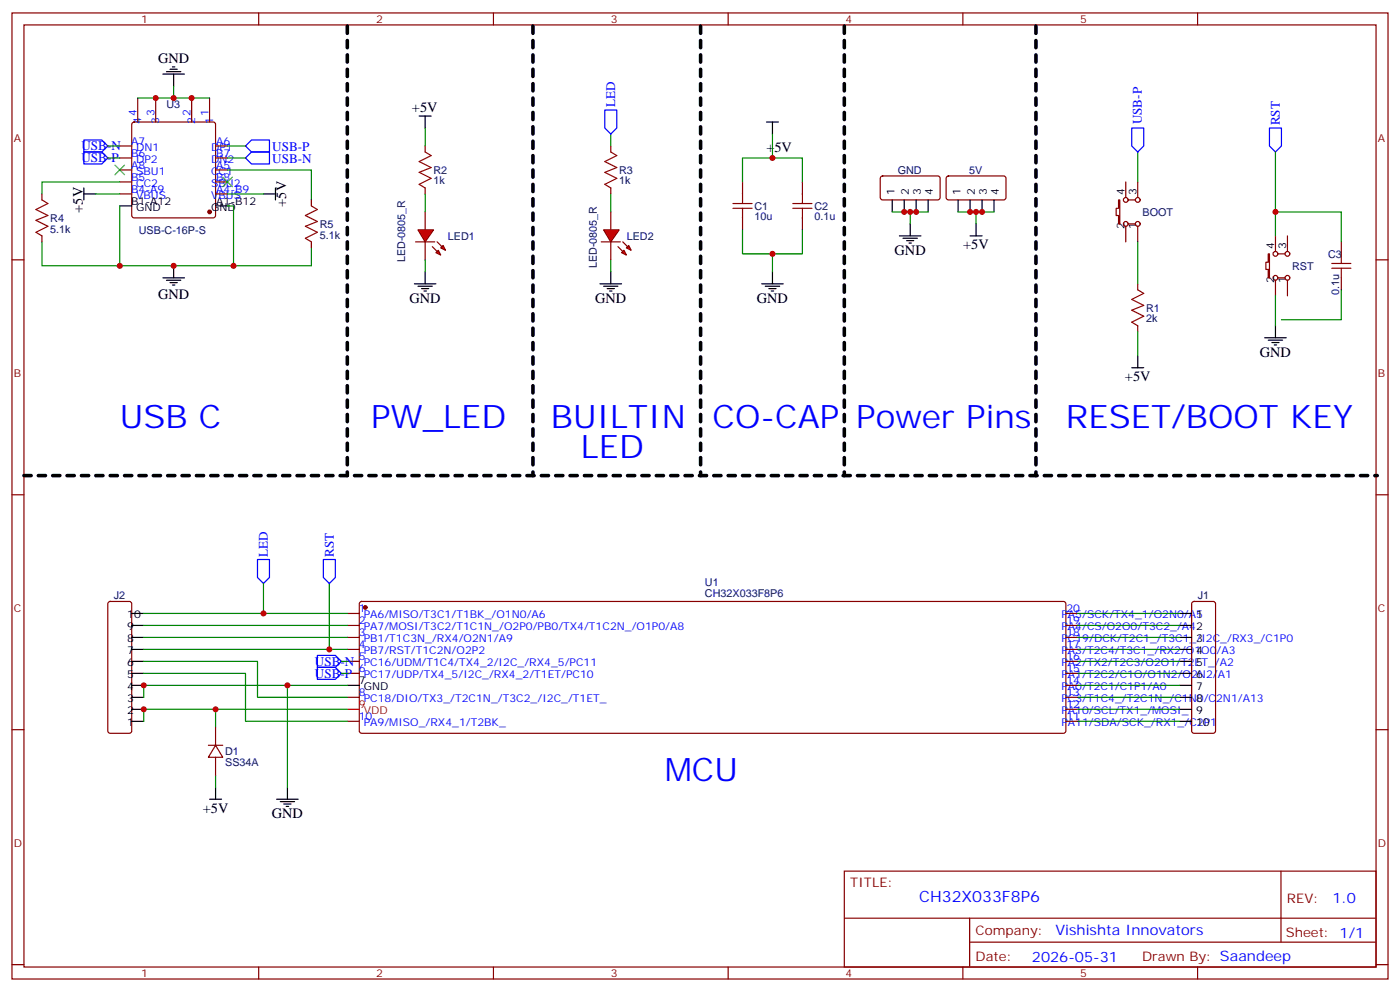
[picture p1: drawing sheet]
<svg xmlns="http://www.w3.org/2000/svg" width="412mm" height="292mm" viewBox="0 0 412 292" stroke-linecap="round" stroke-linejoin="round" font-family="sans-serif">
<g fill="none" stroke="#870000" stroke-width=".35">
<path d="M3.5 3.8h405.4v284.3h-405.4zM7.1 7.3h398.2v277.3h-398.2zM76.2 3.8v3.5M145.3 3.8v3.5M214.5 3.8v3.5M283.6 3.8v3.5M352.8 3.8v3.5M39 36.1l.5-.2h23.3l.5 .2 .2 .5v26.8l-.2 .5-.5 .2h-23.3l-.5-.2-.2-.5v-26.8zM40.6 28.9v7M45.9 28.9v7M56.4 28.9v7M61.7 28.9v7"/>
<path d="M35.3 57.1h3.5M35.3 53.6h3.5M35.3 50h3.5M35.3 46.5h3.5M35.3 43h3.5M63.5 57.1h3.5M63.5 53.6h3.5M63.5 50h3.5M63.5 46.5h3.5M63.5 43h3.5M125.2 43v1.7M125.2 55.3v1.8"/>
<path d="M218.7 53.6v3.5M236.4 53.6v3.5M259.5 52l.5-.2h16.5l.4 .7v5.9l-.7 .4h-16.5l-.4-.7v-5.6zM278.9 52l.5-.2h16.5l.4 .7v5.9l-.7 .4h-16.5l-.4-.7v-5.6zM329.5 58.8h.3v7.1h-.3v-2.5h-.7v-2.1h.7zM331.6 53.6v4.5M332.3 58.8h2.1M335.1 53.6v4.5M3.5 76.5h3.6M218.7 64.1v3.6M236.4 64.1v3.6M331.6 66.6v4.6"/>
<path d="M332.3 65.9h2.1M335.1 66.6v4.6M373.6 74.7h.3v7.1h-.3v-2.5h-.7v-2.1h.7zM375.7 69.4v4.6M376.4 74.7h2.1M379.2 69.4v4.6M395.1 71.2v3.5M405.3 76.5h3.6M375.7 82.5v4.6M376.4 81.8h2.1M379.2 82.5v4.6M395.1 81.8v3.5"/>
<path d="M3.5 145.6h3.6M405.3 145.6h3.6M32 177.2l.5-.2h5.6l.5 .2 .2 .5v37.4l-.2 .5-.5 .2h-5.6l-.5-.2-.3-.5v-37.4zM106.1 177.2l.4-.2h206.8l.5 .2 .2 .5v37.4l-.3 .5-.4 .2h-206.8l-.5-.2-.2-.5v-37.4zM351.2 177.2l.5-.2h5.7l.5 .2 .2 .5v37.4l-.3 .5-.4 .2h-5.7l-.5-.2-.2-.5v-37.4zM102.3 180.6h3.5M102.3 184.1h3.5M102.3 187.6h3.5M102.3 191.1h3.5M102.3 194.7h3.5M102.3 198.2h3.5M314 180.6h3.5"/>
<path d="M314 184.1h3.5M314 187.6h3.5M314 191.1h3.5M314 194.7h3.5M314 198.2h3.5M3.5 214.8h3.6M61.4 219.4h4.2M63.5 219.4l2.1 3.5h-4.2zM63.5 214.1v5.3M102.3 205.2h3.5M102.3 212.3h3.5M314 205.2h3.5"/>
<path d="M314 212.3h3.5M314 208.8h3.5M314 201.7h3.5M405.3 214.8h3.6M63.5 222.9v5.3M248.7 256.4h156.6v28.2h-156.6zM377.3 256.4v20.9M248.7 270.2h156.5M285.6 277.3h119.6M285.6 270.2v14.2M3.5 283.9h3.6M76.2 284.6v3.5"/>
<path d="M145.3 284.6v3.5M214.5 284.6v3.5M283.6 284.6v3.5M352.8 284.6v3.5M405.3 283.9h3.6"/>
<circle cx="331.6" cy="58.8" r=".71"/>
<circle cx="335.1" cy="58.8" r=".71"/>
<circle cx="331.6" cy="65.9" r=".71"/>
<circle cx="335.1" cy="65.9" r=".71"/>
<circle cx="375.7" cy="74.7" r=".71"/>
<circle cx="379.2" cy="74.7" r=".71"/>
<circle cx="375.7" cy="81.8" r=".71"/>
<circle cx="379.2" cy="81.8" r=".71"/>
</g>
<g fill="#870000" stroke="#870000" stroke-width=".35">
<circle cx="107.6" cy="178.8" r=".53"/>
<circle cx="61.7" cy="62.4" r=".53"/>
</g>
<g fill="none" stroke="#000" stroke-width=".35">
<path d="M50.8 19.7h.7M48 21.8h6.3M49 21.1h4.3M50.1 20.4h2.1M51.2 21.8v3.5M225.8 35.9h3.5M227.5 35.9v3.5M24.7 57.1h3.5M24.7 55.3v3.5M77.6 57.1h3.5M81.1 55.3v3.5M262.8 58.8v3.6"/>
<path d="M266.3 58.8v3.6M269.9 58.8v3.6M273.4 58.8v3.6M282.2 58.8v3.6M285.8 58.8v3.6M289.3 58.8v3.6M292.8 58.8v3.6M35.3 60.6h3.5M51.2 78.2v3.6M63.5 60.6h3.5M264.9 69.4h6.4M266 70.1h4.2"/>
<path d="M267.1 70.8h2.1M267.8 71.5h.7M268.1 65.9v3.5M285.8 69.4h3.5M287.5 65.9v3.5M48 81.8h6.3M49 82.5h4.3M50.1 83.2h2.1M50.8 83.9h.7M224.4 83.5h6.3M225.4 84.2h4.3M226.5 84.9h2.1"/>
<path d="M227.2 85.7h.7M227.5 80v3.5M372.5 99.4h6.4M375.7 95.9v3.5M333.4 108.2h3.5M335.1 104.7v3.5M373.6 100.1h4.2M374.6 100.8h2.2M375.4 101.5h.7M38.8 180.6h3.5M38.8 184.1h3.5M38.8 187.6h3.5"/>
<path d="M38.8 191.1h3.5M38.8 194.7h3.5M38.8 198.2h3.5M347.5 180.6h3.5M347.5 184.1h3.5M347.5 187.6h3.5M347.5 191.1h3.5M347.5 194.7h3.5M347.5 198.2h3.5M38.8 201.7h3.5M38.8 205.2h3.5M38.8 208.8h3.5"/>
<path d="M38.8 212.3h3.5M102.3 201.7h3.5M347.5 201.7h3.5M347.5 205.2h3.5M347.5 208.8h3.5M347.5 212.3h3.5M61.7 235.2h3.6M63.5 231.7v3.5M81.5 235.2h6.3M82.5 235.9h4.3M83.6 236.6h2.1M84.3 237.3h.7"/>
<path d="M84.7 231.7v3.5"/>
</g>
<path d="M102.3 208.8h3.5" fill="none" stroke="#f00" stroke-width=".35"/>
<g fill="none" stroke="#008700" stroke-width=".35">
<path d="M40.6 28.9h21.1M51.2 25.3v3.6M227.5 39.4v7.1M28.2 57.1h7.1M31.7 43h3.6M31.7 46.5h3.6M35.3 53.6h-23v3.5M67 50h24.7v8.8M67 57.1h10.6M67 43h5.3M67 46.5h5.3M218.7 53.6v-7.1h17.7v7.1"/>
<path d="M335.1 44.7v8.9M375.7 44.7v24.7M35.3 60.6v17.6M67 60.6h1.8v17.6h-56.5v-7M91.7 73v5.2h-22.9M218.7 67.7v7h17.7v-7M262.8 62.4h10.6M268.1 62.4v3.5M282.2 62.4h10.6M287.5 62.4v3.5M375.7 62.4h19.4v8.8M375.7 87.1v8.8"/>
<path d="M395.1 85.3v8.8h-17.6M97 171.7v19.4M42.3 194.7h33.5v10.5h26.5M42.3 198.2h30v14.1h30M42.3 180.6h60M42.3 184.1h60M42.3 187.6h60M42.3 191.1h60M100.5 194.7h1.8M100.5 198.2h1.8M317.5 194.7h30M317.5 198.2h30"/>
<path d="M317.5 180.6h30M317.5 184.1h30M317.5 187.6h30M317.5 191.1h30M63.5 208.8h-21.2v3.5M84.7 201.7h-42.4v3.5M102.3 201.7h-17.6v30M102.3 208.8h-38.8v5.3M317.5 201.7h30M317.5 205.2h30M317.5 208.8h30M317.5 212.3h30"/>
<path d="M63.5 228.2v3.5"/>
</g>
<path d="M33.9 48.6l2.8 2.8M36.7 48.6l-2.8 2.8M65.6 52.1l2.8 2.9M68.4 52.1l-2.8 2.9" fill="none" stroke="#3c3" stroke-width=".35"/>
<path d="M333.4 37.7h3.5v5.3l-1.8 1.7-1.7-1.7zM373.9 37.7h3.6v5.3l-1.8 1.7-1.8-1.7zM24.7 44.7h5.3l1.7 1.8-1.7 1.8h-5.3zM24.7 41.2h5.3l1.7 1.8-1.7 1.7h-5.3zM72.3 46.5l1.8-1.8h5.3v3.6h-5.3zM72.3 43l1.8-1.8h5.3v3.5h-5.3zM95.2 164.7h3.6v5.3l-1.8 1.7-1.8-1.7zM93.5 192.9h5.3l1.7 1.8-1.7 1.7h-5.3zM93.5 196.4h5.3l1.7 1.8-1.7 1.8h-5.3z" fill="none" stroke="#00f" stroke-width=".35"/>
<g fill="none" stroke="#a10000" stroke-width=".35">
<path d="M125.2 44.7l1.8 1.1-3.5 1.8 3.5 1.7-3.5 1.4 3.5 1.8-3.5 1.8 1.7 1M215.9 59.9h5.6M218.7 57.1v2.8M233.5 59.9h5.7M236.4 57.1v2.8M215.9 61.3h5.6M218.7 61.3v2.8M233.5 61.3h5.7M236.4 61.3v2.8M392.3 79h5.6M392.3 77.5h5.6M395.1 74.7v2.8"/>
<path d="M395.1 79v2.8"/>
</g>
<g fill="#f00" stroke="#870000" stroke-width=".35">
<path d="M123.1 67.7h4.6l-2.5 3.5z"/>
<path d="M122.4 71.2h5.7z"/>
</g>
<g fill="#870000" stroke="#870000" stroke-width=".35">
<path d="M128.8 71.2l1.4 1.4z"/>
<path d="M127.4 72.6l1.4 1.4z"/>
</g>
<g fill="#f00" stroke="#870000" stroke-width=".35">
<path d="M129.8 73l.7-.8 .7 1.5z"/>
<path d="M128.4 74.4l.7-.7 .7 1.4z"/>
</g>
<path d="M125.2 62.4v5.3M125.2 71.2v5.3" fill="none" stroke="#870000" stroke-width=".35"/>
<path d="M125.2 37.7v5.3M179.9 39.4v3.6M125.2 57.1v5.3M179.9 57.1v5.3M125.2 76.5v3.5M179.9 76.5v3.5" fill="none" stroke="#008700" stroke-width=".35"/>
<path d="M123.5 34.1h3.5M125.2 34.1v3.6M122.1 83.5h6.3M123.1 84.2h4.3M124.2 84.9h2.1M124.9 85.7h.7M125.2 80v3.5M176.7 83.5h6.4M177.8 84.2h4.2M178.9 84.9h2.1M179.6 85.7h.7M179.9 80v3.5" fill="none" stroke="#000" stroke-width=".35"/>
<g fill="#f00" stroke="#870000" stroke-width=".35">
<path d="M177.8 67.7h4.6l-2.5 3.5z"/>
<path d="M177.1 71.2h5.6z"/>
</g>
<g fill="#870000" stroke="#870000" stroke-width=".35">
<path d="M183.4 71.2l1.5 1.4z"/>
<path d="M182 72.6l1.4 1.4z"/>
</g>
<g fill="#f00" stroke="#870000" stroke-width=".35">
<path d="M184.5 73l.7-.8 .7 1.5z"/>
<path d="M183.1 74.4l.7-.7 .7 1.4z"/>
</g>
<path d="M12.3 57.1v1.7M91.7 58.8v1.8M179.9 43v1.7M179.9 55.3v1.8M12.3 69.4v1.8M91.7 71.2v1.8M179.9 62.4v5.3M179.9 71.2v5.3M335.1 83.5v1.8M335.1 95.9v1.7" fill="none" stroke="#870000" stroke-width=".35"/>
<path d="M12.3 58.8l1.8 1.1-3.5 1.8 3.5 1.7-3.5 1.4 3.5 1.8-3.5 1.8 1.7 1M179.9 44.7l1.8 1.1-3.5 1.8 3.5 1.7-3.5 1.4 3.5 1.8-3.5 1.8 1.7 1M91.7 60.6l1.8 1.1-3.5 1.7 3.5 1.8-3.5 1.4 3.5 1.8-3.5 1.7 1.7 1.1M335.1 85.3l1.8 1.1-3.5 1.7 3.5 1.8-3.5 1.4 3.5 1.8-3.5 1.7 1.7 1.1" fill="none" stroke="#a10000" stroke-width=".35"/>
<path d="M178.2 32.4h3.5v5.3l-1.8 1.7-1.7-1.7zM75.8 164.7h3.6v5.3l-1.8 1.7-1.8-1.7z" fill="none" stroke="#00f" stroke-width=".35"/>
<path d="M227.5 74.7v5.3M335.1 71.2v12.3M335.1 97.6v7.1M77.6 171.7v8.9" fill="none" stroke="#008700" stroke-width=".35"/>
<path d="M102.3 7.7v132.3M157 7.7v132.3M206.4 7.7v132.3M248.7 7.7v132.3M305.2 7.7v132.3M7.1 140h398.6" fill="none" stroke="#000" stroke-width="1.1" stroke-dasharray="2.1 2.1"/>
<g fill="#c00">
<circle cx="51.2" cy="78.2" r=".88"/>
<circle cx="35.3" cy="78.2" r=".88"/>
<circle cx="68.8" cy="78.2" r=".88"/>
<circle cx="56.4" cy="28.9" r=".88"/>
<circle cx="45.9" cy="28.9" r=".88"/>
<circle cx="51.2" cy="28.9" r=".88"/>
<circle cx="227.5" cy="46.5" r=".88"/>
<circle cx="63.5" cy="208.8" r=".88"/>
<circle cx="42.3" cy="208.8" r=".88"/>
<circle cx="84.7" cy="201.7" r=".88"/>
<circle cx="42.3" cy="201.7" r=".88"/>
<circle cx="266.3" cy="62.4" r=".88"/>
<circle cx="269.9" cy="62.4" r=".88"/>
<circle cx="285.8" cy="62.4" r=".88"/>
<circle cx="289.3" cy="62.4" r=".88"/>
<circle cx="268.1" cy="62.4" r=".88"/>
<circle cx="287.5" cy="62.4" r=".88"/>
<circle cx="97" cy="191.1" r=".88"/>
<circle cx="375.7" cy="62.4" r=".88"/>
<circle cx="77.6" cy="180.6" r=".88"/>
<circle cx="227.5" cy="74.7" r=".88"/>
</g>
<g font-size="9.5" fill="#00f">
<text x="35.3" y="125.9">USB C</text>
<text x="109.4" y="125.9">PW_LED</text>
<text x="162.3" y="125.9">BUILTIN</text>
<text x="209.9" y="125.9">CO-CAP</text>
<text x="252.2" y="125.9">Power Pins</text>
<text x="314" y="125.9">RESET/BOOT KEY</text>
<text x="171.1" y="134.7">LED</text>
<text x="195.8" y="229.9">MCU</text>
</g>
<text font-size="4.6" fill="#00f" x="270.8" y="265.4">CH32X033F8P6</text>
<g font-size="4.2">
<text x="46.6" y="18.6">GND</text>
<text x="121.3" y="33">+5V</text>
<text x="225.7" y="44.6">+5V</text>
<text x="24.4" y="62.6" transform="rotate(-90 24.4 62.6)">+5V</text>
<text x="84.3" y="60.9" transform="rotate(-90 84.3 60.9)">+5V</text>
<text x="263.5" y="75.1">GND</text>
<text x="283.7" y="73.4">+5V</text>
<text x="46.6" y="87.9">GND</text>
<text x="120.6" y="89.2">GND</text>
<text x="175.3" y="89.2">GND</text>
<text x="223" y="89.2">GND</text>
<text x="371.1" y="105.1">GND</text>
<text x="331.4" y="112.2">+5V</text>
<text x="59.7" y="239.2">+5V</text>
<text x="80.1" y="240.9">GND</text>
</g>
<g font-size="4.2" fill="#00f">
<text x="392.5" y="265.7">1.0</text>
<text x="310.9" y="275.2">Vishishta Innovators</text>
<text x="304" y="283">2026-05-31</text>
</g>
<g font-size="3.9" fill="#00f">
<text x="181.2" y="31.6" transform="rotate(-90 181.2 31.6)">LED</text>
<text x="336.4" y="36.6" transform="rotate(-90 336.4 36.6)">USB-P</text>
<text x="377" y="36.9" transform="rotate(-90 377 36.9)">RST</text>
<text x="24" y="47.7">USB-P</text>
<text x="24" y="44.2">USB-N</text>
<text x="80.2" y="47.9">USB-N</text>
<text x="80.2" y="44.3">USB-P</text>
<text x="78.9" y="163.9" transform="rotate(-90 78.9 163.9)">LED</text>
<text x="98.3" y="163.9" transform="rotate(-90 98.3 163.9)">RST</text>
<text x="92.8" y="195.9">USB-N</text>
<text x="92.8" y="199.4">USB-P</text>
</g>
<g font-size="3.9" fill="#800">
<text x="250.5" y="261">TITLE:</text>
<text x="379.1" y="265.7">REV:</text>
<text x="287.4" y="275.2">Company:</text>
<text x="378.7" y="275.8">Sheet: 1/1</text>
<text x="287.4" y="282.9">Date:</text>
<text x="336.4" y="282.9">Drawn By: Saandeep</text>
</g>
<g font-size="3.2" fill="#800">
<text x="41.6" y="6.8">1</text>
<text x="110.8" y="6.8">2</text>
<text x="179.9" y="6.8">3</text>
<text x="249.1" y="6.8">4</text>
<text x="318.2" y="6.8">5</text>
<text x="4.1" y="41.9">A</text>
<text x="405.9" y="41.9">A</text>
<text x="4.1" y="111.1">B</text>
<text x="405.9" y="111.1">B</text>
<text x="4.1" y="180.2">C</text>
<text x="405.9" y="180.2">C</text>
<text x="4.1" y="249.3">D</text>
<text x="405.9" y="249.3">D</text>
<text x="41.6" y="287.6">1</text>
<text x="110.8" y="287.6">2</text>
<text x="179.9" y="287.6">3</text>
<text x="249.1" y="287.6">4</text>
<text x="318.2" y="287.6">5</text>
</g>
<g font-size="3.2" fill="#00f">
<text x="40.2" y="34.1" transform="rotate(-90 40.2 34.1)">4</text>
<text x="45.5" y="34.1" transform="rotate(-90 45.5 34.1)">3</text>
<text x="56.1" y="34.1" transform="rotate(-90 56.1 34.1)">2</text>
<text x="61.4" y="34.1" transform="rotate(-90 61.4 34.1)">1</text>
<text x="41.6" y="36.6" transform="rotate(-90 41.6 36.6)">4</text>
<text x="46.9" y="36.6" transform="rotate(-90 46.9 36.6)">3</text>
<text x="57.5" y="36.6" transform="rotate(-90 57.5 36.6)">2</text>
<text x="62.8" y="36.6" transform="rotate(-90 62.8 36.6)">1</text>
<text x="38.6" y="42.6">A7</text>
<text x="38.6" y="46.1">B6</text>
<text x="40.1" y="44.4">DN1</text>
<text x="40.1" y="47.9">DP2</text>
<text x="62.2" y="47.9">DN2</text>
<text x="62.2" y="44.4">DP1</text>
<text x="63.7" y="46.1">B7</text>
<text x="63.7" y="42.6">A6</text>
<text x="38.6" y="49.7">A8</text>
<text x="38.6" y="53.2">B5</text>
<text x="40.1" y="51.4">SBU1</text>
<text x="62.2" y="51.4">CC1</text>
<text x="63.7" y="53.2">B8</text>
<text x="63.7" y="49.7">A5</text>
<text x="38.6" y="56.7">B4-A9</text>
<text x="40.1" y="55">CC2</text>
<text x="40.1" y="58.5">VBUS</text>
<text x="62.2" y="58.5">VBUS</text>
<text x="62.2" y="55">SBU2</text>
<text x="63.7" y="56.7">A4-B9</text>
<text x="105.7" y="180.2">1</text>
<text x="105.7" y="183.7">2</text>
<text x="107.1" y="182">PA6/MISO/T3C1/T1BK_/O1N0/A6</text>
<text x="107.1" y="185.5">PA7/MOSI/T3C2/T1C1N_/O2P0/PB0/TX4/T1C2N_/O1P0/A8</text>
<text x="312.7" y="185.5">PA4/CS/O2O0/T3C2_/A42</text>
<text x="312.7" y="182">PA5/SCK/TX4_1/O2N0/A5</text>
<text x="314.1" y="183.7">19</text>
<text x="314.1" y="180.2">20</text>
<text x="105.7" y="187.3">3</text>
<text x="105.7" y="190.8">4</text>
<text x="107.1" y="189">PB1/T1C3N_/RX4/O2N1/A9</text>
<text x="312.7" y="189">PC19/DCK/T2C1_/T3C1_/I2C_/RX3_/C1P0</text>
<text x="314.1" y="190.8">17</text>
<text x="314.1" y="187.3">18</text>
<text x="105.7" y="194.3">5</text>
<text x="105.7" y="197.8">6</text>
<text x="107.1" y="192.5">PB7/RST/T1C2N/O2P2</text>
<text x="107.1" y="196.1">PC16/UDM/T1C4/TX4_2/I2C_/RX4_5/PC11</text>
<text x="312.7" y="196.1">PA2/TX2/T2C3/O2O1/T2ET_/A2</text>
<text x="312.7" y="192.5">PA3/T2C4/T3C1_/RX2/O1O0/A3</text>
<text x="314.1" y="197.8">15</text>
<text x="314.1" y="194.3">16</text>
<text x="107.1" y="199.6">PC17/UDP/TX4_5/I2C_/RX4_2/T1ET/PC10</text>
<text x="312.7" y="203.1">PA0/T2C1/C1P1/A0</text>
<text x="312.7" y="199.6">PA1/T2C2/C1O/O1N2/O2N2/A1</text>
<text x="314.1" y="201.4">14</text>
<text x="105.7" y="204.9">8</text>
<text x="107.1" y="206.7">PC18/DIO/TX3_/T2C1N_/T3C2_/I2C_/T1ET_</text>
<text x="312.7" y="206.7">PC3/T1C4_/T2C1N_/C1N0/C2N1/A13</text>
<text x="314.1" y="208.4">12</text>
<text x="314.1" y="204.9">13</text>
<text x="105.7" y="211.9">10</text>
<text x="107.1" y="213.7">PA9/MISO_/RX4_1/T2BK_</text>
<text x="312.7" y="213.7">PA11/SDA/SCK_/RX1_/C2P1</text>
<text x="312.7" y="210.2">PA10/SCL/TX1_/MOSI_</text>
<text x="314.1" y="211.9">11</text>
</g>
<g font-size="3.2" fill="#000080">
<text x="49" y="31.7">U3</text>
<text x="127.7" y="51.1">R2</text>
<text x="182.4" y="51.1">R3</text>
<text x="264.5" y="51.2">GND</text>
<text x="285.5" y="51.2">5V</text>
<text x="127.7" y="54.3">1k</text>
<text x="182.4" y="54.3">1k</text>
<text x="14.8" y="65.3">R4</text>
<text x="222.2" y="64.7">10u</text>
<text x="222.2" y="61.8">C1</text>
<text x="239.9" y="64.7">0.1u</text>
<text x="239.9" y="61.8">C2</text>
<text x="336.5" y="63.7">BOOT</text>
<text x="14.8" y="68.5">5.1k</text>
<text x="40.9" y="68.8">USB-C-16P-S</text>
<text x="94.2" y="70.2">5.1k</text>
<text x="94.2" y="67">R5</text>
<text x="131.9" y="70.6">LED1</text>
<text x="184.6" y="70.6">LED2</text>
<text x="119.3" y="77.2" transform="rotate(-90 119.3 77.2)">LED-0805_R</text>
<text x="391.2" y="75.8">C3</text>
<text x="175.8" y="78.9" transform="rotate(-90 175.8 78.9)">LED-0805_R</text>
<text x="380.6" y="79.6">RST</text>
<text x="394.5" y="86.7" transform="rotate(-90 394.5 86.7)">0.1u</text>
<text x="337.6" y="94.9">2k</text>
<text x="337.6" y="91.8">R1</text>
<text x="207.7" y="172.6">U1</text>
<text x="33.5" y="176.4">J2</text>
<text x="207.7" y="175.7">CH32X033F8P6</text>
<text x="352.8" y="176.4">J1</text>
<text x="66.3" y="225.4">SS34A</text>
<text x="66.3" y="222.2">D1</text>
</g>
<g font-size="3.2">
<text x="263.5" y="57.5" transform="rotate(-90 263.5 57.5)">1</text>
<text x="267.8" y="57.5" transform="rotate(-90 267.8 57.5)">2</text>
<text x="271.3" y="57.5" transform="rotate(-90 271.3 57.5)">3</text>
<text x="274.8" y="57.5" transform="rotate(-90 274.8 57.5)">4</text>
<text x="282.9" y="57.5" transform="rotate(-90 282.9 57.5)">1</text>
<text x="287.2" y="57.5" transform="rotate(-90 287.2 57.5)">2</text>
<text x="290.7" y="57.5" transform="rotate(-90 290.7 57.5)">3</text>
<text x="294.2" y="57.5" transform="rotate(-90 294.2 57.5)">4</text>
<text x="331.3" y="57.4" transform="rotate(-90 331.3 57.4)">4</text>
<text x="334.8" y="57.4" transform="rotate(-90 334.8 57.4)">3</text>
<text x="38.6" y="60.3">B1-A12</text>
<text x="40.1" y="62">GND</text>
<text x="62.2" y="62">GND</text>
<text x="63.7" y="60.3">A1-B12</text>
<text x="331.3" y="67.3" transform="rotate(-90 331.3 67.3)">2</text>
<text x="334.8" y="67.3" transform="rotate(-90 334.8 67.3)">1</text>
<text x="375.4" y="73.3" transform="rotate(-90 375.4 73.3)">4</text>
<text x="378.9" y="73.3" transform="rotate(-90 378.9 73.3)">3</text>
<text x="375.4" y="83.2" transform="rotate(-90 375.4 83.2)">2</text>
<text x="378.9" y="83.2" transform="rotate(-90 378.9 83.2)">1</text>
<text x="37.5" y="185.5">9</text>
<text x="37.5" y="182">10</text>
<text x="352.3" y="182">1</text>
<text x="37.5" y="189">8</text>
<text x="352.3" y="189">3</text>
<text x="37.5" y="196.1">6</text>
<text x="37.5" y="192.5">7</text>
<text x="352.3" y="192.5">4</text>
<text x="352.3" y="196.1">5</text>
<text x="37.5" y="203.1">4</text>
<text x="37.5" y="199.6">5</text>
<text x="105.7" y="201.4">7</text>
<text x="107.1" y="203.1">GND</text>
<text x="352.3" y="199.6">6</text>
<text x="352.3" y="203.1">7</text>
<text x="37.5" y="206.7">3</text>
<text x="352.3" y="206.7">8</text>
<text x="37.5" y="213.7">1</text>
<text x="37.5" y="210.2">2</text>
<text x="352.3" y="210.2">9</text>
<text x="352.3" y="213.7">10</text>
</g>
<g font-size="3.2" fill="#f00">
<text x="105.7" y="208.4">9</text>
<text x="107.1" y="210.2">VDD</text>
</g>
</svg>
